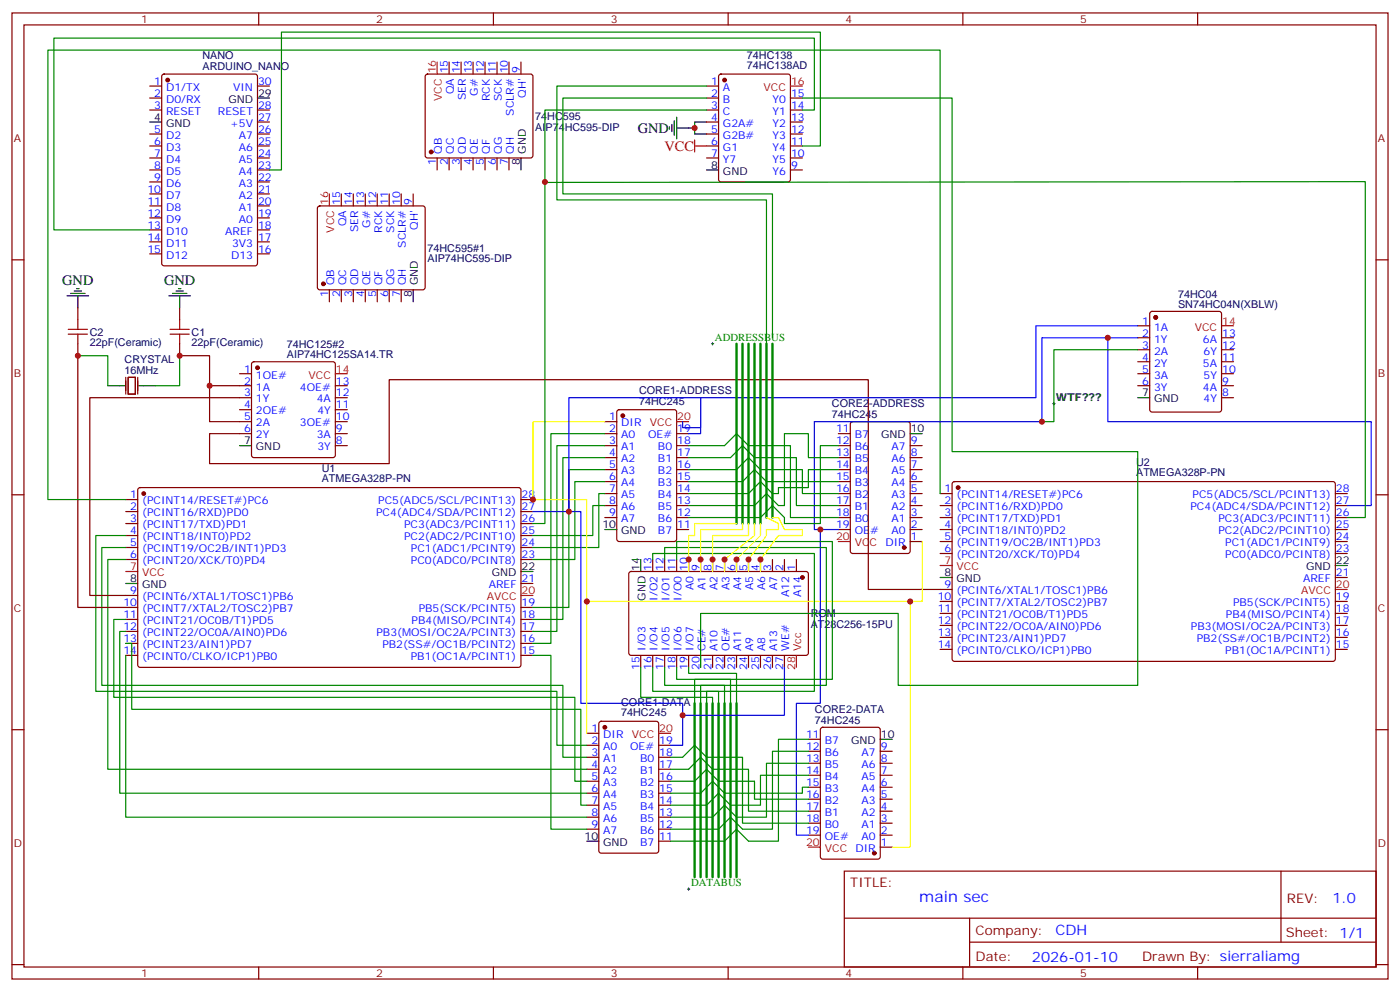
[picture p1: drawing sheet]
<svg xmlns="http://www.w3.org/2000/svg" width="412mm" height="292mm" viewBox="0 0 412 292" stroke-linecap="round" stroke-linejoin="round" font-family="sans-serif">
<g fill="none" stroke="#870000" stroke-width=".35">
<path d="M3.5 3.8h405.4v284.3h-405.4zM7.1 7.3h398.2v277.3h-398.2zM76.2 3.8v3.5M132.3 18.3v3.5M135.8 18.3v3.5M139.3 18.3v3.5M142.9 18.3v3.5M145.3 3.8v3.5M146.4 18.3v3.5M149.9 18.3v3.5M153.5 18.3v3.5M214.5 3.8v3.5"/>
<path d="M283.6 3.8v3.5M352.8 3.8v3.5M44.1 25.3h3.5M44.1 28.9h3.5M44.1 32.4h3.5M44.1 39.4h3.5M47.9 22l.4-.2h26.8l.7 .4v55.3l-.4 .7h-27.1l-.6-.4-.1-55.3zM75.8 25.3h3.6M75.8 32.4h3.6M75.8 35.9h3.6M75.8 39.4h3.6M125.5 22l.4-.2h30.4l.5 .2 .2 .5v23.3l-.2 .5-.5 .2h-30.4l-.5-.2-.2-.5v-23.3z"/>
<path d="M208.1 25.3h3.6M208.1 28.9h3.6M208.1 32.4h3.6M208.1 35.9h3.6M208.1 39.4h3.6M211.9 22l.5-.2h19.7l.7 .4v30.6l-.4 .7-20 .1-.7-.5v-30.6zM232.8 28.9h3.6M232.8 32.4h3.6M232.8 35.9h3.6M232.8 39.4h3.6M44.1 43h3.5M44.1 46.5h3.5"/>
<path d="M44.1 50h3.5M44.1 53.6h3.5M44.1 57.1h3.5M75.8 43h3.6M75.8 46.5h3.6M75.8 50h3.6M75.8 53.6h3.6M75.8 57.1h3.6M100.5 57.1v3.5M104.1 57.1v3.5M107.6 57.1v3.5M111.1 57.1v3.5"/>
<path d="M114.7 57.1v3.5M118.2 57.1v3.5M121.7 57.1v3.5M128.8 46.5v3.5M132.3 46.5v3.5M135.8 46.5v3.5M139.3 46.5v3.5M142.9 46.5v3.5M146.4 46.5v3.5M149.9 46.5v3.5M208.1 43h3.6M208.1 46.5h3.6"/>
<path d="M232.8 43h3.6M232.8 46.5h3.6M232.8 50h3.6M3.5 76.5h3.6M44.1 60.6h3.5M44.1 64.1h3.5M44.1 67.7h3.5M44.1 71.2h3.5M44.1 74.7h3.5M75.8 60.6h3.6M75.8 64.1h3.6M75.8 67.7h3.6"/>
<path d="M75.8 71.2h3.6M75.8 74.7h3.6M93.7 60.8l.5-.2h30.3l.5 .2 .2 .5v23.3l-.2 .5-.5 .2h-30.3l-.5-.2-.2-.5v-23.3zM405.3 76.5h3.6M22.9 90.6v3.5M52.9 90.6v3.5M97 85.3v3.5M100.5 85.3v3.5M104.1 85.3v3.5M107.6 85.3v3.5M111.1 85.3v3.5M114.7 85.3v3.5"/>
<path d="M118.2 85.3v3.5M335.1 99.4h3.6M335.1 95.9h3.6M338.9 91.9l.5-.2h19.7l.5 .2 .2 .5v28.2l-.2 .5-.5 .2h-19.7l-.5-.2-.2-.5v-28.2zM359.8 99.4h3.6M22.9 101.2v3.5M37 111.1v4.9M37.7 111.1h2.2v4.9h-2.2zM40.6 111.1v4.9M52.9 101.2v3.5M70.6 110h3.5M70.6 113.5h3.5"/>
<path d="M70.6 117.1h3.5M74.3 106.7l.5-.2h23.3l.5 .2 .2 .5v26.8l-.3 .5-.4 .2h-23.3l-.5-.2-.2-.5v-26.8zM98.8 113.5h3.5M98.8 117.1h3.5M335.1 102.9h3.6M335.1 106.5h3.6M335.1 110h3.6M335.1 113.5h3.6M359.8 102.9h3.6M359.8 106.5h3.6M359.8 110h3.6M359.8 113.5h3.6"/>
<path d="M359.8 117.1h3.6M70.6 124.1h3.5M70.6 127.6h3.5M70.6 120.6h3.5M98.8 124.1h3.5M98.8 127.6h3.5M98.8 131.2h3.5M98.8 120.6h3.5M178.2 124.1h3.5M178.2 127.6h3.5M178.2 131.2h3.5M178.2 134.7h3.5"/>
<path d="M178.2 138.2h3.5M181.9 120.8l.5-.2h16.2l.7 .4v37.7l-.4 .6-16.5 .1-.7-.5v-37.6zM199.3 127.6h3.5M199.3 131.2h3.5M199.3 134.7h3.5M199.3 138.2h3.5M246.9 127.6h3.6M246.9 131.2h3.6M246.9 134.7h3.6M246.9 138.2h3.6M250.7 124.3l.5-.2h16.2l.7 .4v37.7l-.5 .7h-16.4l-.7-.4v-37.7zM268.1 131.2h3.5"/>
<path d="M268.1 134.7h3.5M268.1 138.2h3.5M3.5 145.6h3.6M37 147h3.6M37 150.6h3.6M37 154.1h3.6M37 157.6h3.6M40.8 143.7l.5-.2 111.7 .1 .5 .6-.1 51.8-.6 .4h-111.8l-.4-.7v-51.5zM153.5 147h3.5M153.5 150.6h3.5M153.5 154.1h3.5M153.5 157.6h3.5"/>
<path d="M178.2 145.3h3.5M178.2 148.8h3.5M178.2 152.3h3.5M178.2 141.7h3.5M199.3 145.3h3.5M199.3 148.8h3.5M199.3 152.3h3.5M199.3 155.9h3.5M199.3 141.7h3.5M246.9 145.3h3.6M246.9 148.8h3.6M246.9 152.3h3.6"/>
<path d="M246.9 155.9h3.6M246.9 141.7h3.6M268.1 145.3h3.5M268.1 148.8h3.5M268.1 152.3h3.5M268.1 155.9h3.5M268.1 159.4h3.5M268.1 141.7h3.5M276.9 145.3h3.6M276.9 148.8h3.6M276.9 152.3h3.6M276.9 155.9h3.6"/>
<path d="M276.9 159.4h3.6M280.7 142l.5-.3 111.7 .1 .4 .7v51.7l-.7 .5-111.7-.1-.4-.6v-51.5zM393.3 145.3h3.6M393.3 148.8h3.6M393.3 152.3h3.6M393.3 155.9h3.6M393.3 159.4h3.6M405.3 145.6h3.6M37 161.1h3.6M37 164.7h3.6M37 178.8h3.6M37 175.3h3.6"/>
<path d="M153.5 161.1h3.5M153.5 164.7h3.5M153.5 171.7h3.5M153.5 178.8h3.5M185.4 168.4l.5-.2 51.8 .1 .4 .6v23.6l-.7 .4-51.8-.1-.4-.6v-23.3zM192.3 164.7v3.5M195.8 164.7v3.5M199.3 164.7v3.5M202.8 164.7v3.5M206.4 164.7v3.5M209.9 164.7v3.5M213.4 164.7v3.5"/>
<path d="M217 164.7v3.5M220.5 164.7v3.5M224 164.7v3.5M227.5 164.7v3.5M231.1 164.7v3.5M234.6 164.7v3.5M276.9 162.9h3.6M276.9 177h3.6M276.9 173.5h3.6M393.3 162.9h3.6M393.3 170h3.6M393.3 177h3.6"/>
<path d="M37 182.3h3.6M37 185.8h3.6M37 189.4h3.6M37 192.9h3.6M153.5 182.3h3.5M153.5 185.8h3.5M153.5 189.4h3.5M153.5 192.9h3.5M188.7 192.9v3.5M192.3 192.9v3.5M195.8 192.9v3.5M199.3 192.9v3.5"/>
<path d="M202.8 192.9v3.5M206.4 192.9v3.5M209.9 192.9v3.5M213.4 192.9v3.5M217 192.9v3.5M220.5 192.9v3.5M224 192.9v3.5M227.5 192.9v3.5M231.1 192.9v3.5M276.9 180.6h3.6M276.9 184.1h3.6M276.9 187.6h3.6"/>
<path d="M276.9 191.1h3.6M393.3 180.6h3.6M393.3 184.1h3.6M393.3 187.6h3.6M393.3 191.1h3.6M3.5 214.8h3.6M172.9 215.8h3.5M172.9 219.4h3.5M176.6 212.5l.5-.2h16.2l.7 .4v37.7l-.4 .7h-16.5l-.7-.5v-37.6zM194 219.4h3.6M238.1 217.6h3.6M241.9 214.3l.5-.2h16.2l.6 .4 .1 37.7-.5 .6-16.4 .1-.7-.5v-37.6z"/>
<path d="M405.3 214.8h3.6M172.9 222.9h3.5M172.9 226.4h3.5M172.9 229.9h3.5M172.9 233.5h3.5M172.9 237h3.5M194 222.9h3.6M194 226.4h3.6M194 229.9h3.6M194 233.5h3.6M194 237h3.6M238.1 238.8h3.6"/>
<path d="M238.1 235.2h3.6M238.1 231.7h3.6M238.1 228.2h3.6M238.1 224.6h3.6M238.1 221.1h3.6M259.3 238.8h3.5M259.3 235.2h3.5M259.3 231.7h3.5M259.3 228.2h3.5M259.3 224.6h3.5M259.3 221.1h3.5M172.9 240.5h3.5"/>
<path d="M172.9 244.1h3.5M194 240.5h3.6M194 244.1h3.6M194 247.6h3.6M238.1 245.8h3.6M238.1 242.3h3.6M248.7 256.4h156.6v28.2h-156.6zM259.3 249.3h3.5M259.3 245.8h3.5M259.3 242.3h3.5M377.3 256.4v20.9M248.7 270.2h156.5"/>
<path d="M285.6 277.3h119.6M285.6 270.2v14.2M3.5 283.9h3.6M76.2 284.6v3.5M145.3 284.6v3.5M214.5 284.6v3.5M283.6 284.6v3.5M352.8 284.6v3.5M405.3 283.9h3.6"/>
</g>
<g fill="none" stroke="#000" stroke-width=".35">
<path d="M44.1 35.9h3.5M75.8 28.9h3.6M197.2 37.3v.7M197.9 36.6v2.1M198.6 35.6v4.2M199.3 34.5v6.4M204.6 37.7v1.7h3.5M208.1 35.9h-3.5v1.8h-5.3M153.5 46.5v3.5M208.1 50h3.6M19.8 87.1h6.3M20.8 86.4h4.2"/>
<path d="M21.9 85.7h2.1M22.6 84.9h.7M22.9 87.1v3.5M49.7 87.1h6.4M50.8 86.4h4.2M51.9 85.7h2.1M52.6 84.9h.7M52.9 87.1v3.5M121.7 85.3v3.5M31.7 113.5h5M40.9 113.5h5M335.1 117.1h3.6"/>
<path d="M70.6 131.2h3.5M268.1 127.6h3.5M178.2 155.9h3.5M37 171.7h3.6M153.5 168.2h3.5M188.7 164.7v3.5M276.9 170h3.6M393.3 166.4h3.6M259.3 217.6h3.5M172.9 247.6h3.5"/>
</g>
<g fill="none" stroke="#f00" stroke-width=".35">
<path d="M128.8 18.3v3.5M232.8 25.3h3.6M97 57.1v3.5M204.6 43h3.5M204.6 41.2v3.5M359.8 95.9h3.6M98.8 110h3.5M199.3 124.1h3.5M246.9 159.4h3.6M37 168.2h3.6M153.5 175.3h3.5M276.9 166.4h3.6"/>
<path d="M393.3 173.5h3.6M234.6 192.9v3.5M194 215.8h3.6M238.1 249.3h3.6"/>
</g>
<g fill="#870000" stroke="#870000" stroke-width=".35">
<circle cx="42.3" cy="145.3" r=".53"/>
<circle cx="282.2" cy="143.5" r=".53"/>
<circle cx="178.2" cy="214.1" r=".53"/>
<circle cx="183.4" cy="122.3" r=".53"/>
<circle cx="257.5" cy="251.1" r=".53"/>
<circle cx="266.3" cy="161.1" r=".53"/>
<circle cx="340.4" cy="93.4" r=".53"/>
<circle cx="213.4" cy="23.6" r=".53"/>
<circle cx="236.4" cy="170" r=".53"/>
<circle cx="49.4" cy="23.6" r=".53"/>
<circle cx="75.8" cy="108.2" r=".53"/>
<circle cx="127" cy="44.7" r=".53"/>
<circle cx="95.2" cy="83.5" r=".53"/>
</g>
<g fill="none" stroke="#008700" stroke-width=".35">
<path d="M208.1 32.4h-47.6v121.7h-3.5M208.1 25.3h-44.1v33.5h61.8v42.4M208.1 28.9h-42.3v28.2h61.7v42.3M236.4 28.9h44.1v104h54.6v68.8h-70.5v-21.1h-58.2v15.8M236.4 32.4h3.5v-21.2h-224v56.5h28.2M160.5 53.6v.1l241.7-.2v98.8h-5.3M236.4 43h5.3v-33.5h-158.8v40.5h-3.5M22.9 104.7h8.8v8.8M52.9 104.7v8.8h-7M335.1 102.9h-24.7v21.2h-3.5M178.2 127.6h-15.9v61.8h-5.3M178.2 131.2h-14.2v54.6h-7"/>
<path d="M178.2 134.7h-12.4v47.6h-8.8M178.2 138.2h-10.6v40.6h-10.6M202.8 131.2h10.6l3.6-3.6 3.5 3.6h12.3v21.1h14.1M202.8 134.7h12.4l3.5-3.5 3.5 3.5h12.4v14.1h12.3M202.8 138.2h14.2l3.5-3.5 3.5 3.5h12.4v7.1h10.5M246.9 138.2h-8.8v5.3h-8.8v1.8h-1.8l-3.5-3.6-3.5 3.6h-17.7M246.9 134.7h-8.8v-7.1h-7v21.2h-1.8l-3.5-3.5-3.6 3.5h-19.4M246.9 131.2h-5.2v22.9h-10.6v-1.8l-3.6-3.5-3.5 3.5h-21.2M37 157.6h-8.8v45.9h135.8v15.9h8.9M178.2 141.7h-8.9v23h-12.3M178.2 145.3h-1.8v15.8h-19.4M178.2 148.8h-3.6v8.8h-17.6"/>
<path d="M202.8 141.7h15.9l3.5-3.5 3.6 3.5h21.1M276.9 145.3v-130.6h-262.8v132.3h22.9M37 161.1h-7v40.6h135.8v21.2h7.1M37 164.7h-5.3v61.7h141.2M192.3 164.7v-1.8h47.6v40.6h-31.8v5.3M195.8 164.7v-3.6h47.6v40.6h-37v5.3M199.3 164.7v-5.3h45.9v40.6h-40.6v7M37 182.3h-3.5v22.9h135.8v24.7h3.6M37 185.8h-1.7v47.7h137.6M37 189.4h1.8v19.4h132.3v28.2h1.8M37 192.9v47.6h135.9M157 192.9h5.3v51.2h10.6"/>
<path d="M188.7 196.4v8.8h21.2v3.6M192.3 196.4v7.1h19.4v5.3M195.8 196.4v5.3h17.6v5.3M199.3 196.4v3.6h15.9v8.8M202.8 196.4v1.8h14.2v8.8M238.1 217.6h-8.8v30h-8.8l-3.5-3.5-3.6 3.5h-15.8M197.6 222.9h3.5l3.5-3.5 3.5 3.5h10.6v19.4h19.4M197.6 226.4h5.2l3.6-3.5 3.5 3.5h10.6v12.4h17.6M197.6 229.9h7l3.5-3.5 3.6 3.5h10.5v5.3h15.9M238.1 228.2h-14.1v8.8h-8.8l-3.5-3.5-3.6 3.5h-10.5M238.1 231.7h-1.7v1.8h-23l-3.5-3.6-3.5 3.6h-8.8M238.1 224.6h-12.3v15.9h-8.8l-3.6-3.5-3.5 3.5h-12.3"/>
<path d="M238.1 221.1h-10.6v23h-8.8l-3.5-3.6-3.5 3.6h-14.1"/>
</g>
<path d="M22.9 104.7v74.1h14.1M52.9 104.7h8.8v8.8h8.9M61.7 113.5v10.6h8.9M70.6 117.1h-44.1v58.2h10.5M70.6 127.6h-8.9v8.9h53v-24.7h141.1v61.7h21.1" fill="none" stroke="#600" stroke-width=".35"/>
<path d="M20.1 98.4h5.7M20.1 96.9h5.7M22.9 94.1v2.8M22.9 98.4v2.8M50.1 98.4h5.6M50.1 96.9h5.6M52.9 94.1v2.8M52.9 98.4v2.8" fill="none" stroke="#a10000" stroke-width=".35"/>
<path d="M326.3 99.4v24.7h77.6v24.7h-7M335.1 95.9h-29.9v21.2h-98.8v8.8h-5.3v-1.8M335.1 99.4h-28.2v24.7h-67v31.8h7M202.8 127.6h3.6v-10.5h-38.8v33.5h-10.6M167.6 150.6h3.5v56.4h30v12.4h-3.5M241.7 155.9v51.1h-7.1v38.8h3.5M231.1 196.4v14.1h-30" fill="none" stroke="#00f" stroke-width=".35"/>
<path d="M178.2 124.1h-21.2v22.9h15.9v68.8M217 154.1h-12.4v3.5h-1.8v10.6M218.7 154.1v1.8h-12.3v12.3M220.5 154.1v3.5h-10.6v10.6M222.2 154.1v3.5l-8.8 7.1v3.5M224 154.1v3.5l-7 7.1v3.5M225.8 152.3l3.5 1.8v1.8h-3.5v1.7l-5.3 7.1v3.5M227.5 152.3h1.8l1.8 3.6h5.3v1.7h-7.1l-5.3 7.1v3.5M271.6 159.4v17.6h-98.7M268.1 177v72.3h-5.3" fill="none" stroke="#ff0" stroke-width=".35"/>
<g fill="none" stroke="#008700" stroke-width=".71">
<path d="M217 101.2v52.9M218.7 101.2v52.9M220.5 101.2v52.9M222.2 101.2v52.9M224 101.2v52.9M225.8 101.2v51.1M227.5 101.2v51.1M204.6 207v51.2M206.4 207v51.2M208.1 207v51.2M209.9 207v51.2M211.7 207v51.2"/>
<path d="M213.4 207v51.2M215.2 207v51.2M217 207v51.2"/>
</g>
<path d="M209.5 101.2h.8M209.9 100.8v.7M310.1 118.8h.7M310.4 118.5v.7M202.5 261.7h.7M202.8 261.3v.7" fill="none" stroke="#000" stroke-width=".29"/>
<g fill="#c00">
<circle cx="61.7" cy="113.5" r=".88"/>
<circle cx="22.9" cy="104.7" r=".88"/>
<circle cx="52.9" cy="104.7" r=".88"/>
<circle cx="167.6" cy="150.6" r=".88"/>
<circle cx="268.1" cy="177" r=".88"/>
<circle cx="172.9" cy="177" r=".88"/>
<circle cx="157" cy="147" r=".88"/>
<circle cx="160.5" cy="53.6" r=".88"/>
<circle cx="241.7" cy="155.9" r=".88"/>
<circle cx="201.1" cy="210.5" r=".88"/>
<circle cx="202.8" cy="164.7" r=".88"/>
<circle cx="206.4" cy="164.7" r=".88"/>
<circle cx="209.9" cy="164.7" r=".88"/>
<circle cx="220.5" cy="164.7" r=".88"/>
<circle cx="224" cy="164.7" r=".88"/>
<circle cx="213.4" cy="164.7" r=".88"/>
<circle cx="217" cy="164.7" r=".88"/>
<circle cx="326.3" cy="99.4" r=".88"/>
<circle cx="306.9" cy="124.1" r=".88"/>
<circle cx="204.6" cy="37.7" r=".88"/>
</g>
<text font-size="4.6" fill="#00f" x="270.8" y="265.4">main sec</text>
<g font-size="4.2">
<text x="187.9" y="39.1">GND</text>
<text x="18.3" y="83.9">GND</text>
<text x="48.3" y="83.9">GND</text>
</g>
<text font-size="4.2" fill="#f00" x="195.7" y="44.4">VCC</text>
<g font-size="4.2" fill="#00f">
<text x="392.5" y="265.7">1.0</text>
<text x="310.9" y="275.2">CDH</text>
<text x="304" y="283">2026-01-10</text>
</g>
<g font-size="3.9" fill="#800">
<text x="250.5" y="261">TITLE:</text>
<text x="379.1" y="265.7">REV:</text>
<text x="287.4" y="275.2">Company:</text>
<text x="378.7" y="275.8">Sheet: 1/1</text>
<text x="287.4" y="282.9">Date:</text>
<text x="336.4" y="282.9">Drawn By: sierraliamg</text>
</g>
<g font-size="3.2" fill="#800">
<text x="41.6" y="6.8">1</text>
<text x="110.8" y="6.8">2</text>
<text x="179.9" y="6.8">3</text>
<text x="249.1" y="6.8">4</text>
<text x="318.2" y="6.8">5</text>
<text x="4.1" y="41.9">A</text>
<text x="405.9" y="41.9">A</text>
<text x="4.1" y="111.1">B</text>
<text x="405.9" y="111.1">B</text>
<text x="4.1" y="180.2">C</text>
<text x="405.9" y="180.2">C</text>
<text x="4.1" y="249.3">D</text>
<text x="405.9" y="249.3">D</text>
<text x="41.6" y="287.6">1</text>
<text x="110.8" y="287.6">2</text>
<text x="179.9" y="287.6">3</text>
<text x="249.1" y="287.6">4</text>
<text x="318.2" y="287.6">5</text>
</g>
<g font-size="3.2" fill="#000080">
<text x="59.6" y="17.4">NANO</text>
<text x="220" y="17.3">74HC138</text>
<text x="59.6" y="20.6">ARDUINO_NANO</text>
<text x="220" y="20.3">74HC138AD</text>
<text x="157.7" y="35.3">74HC595</text>
<text x="157.7" y="38.4">AIP74HC595-DIP</text>
<text x="125.9" y="77.3">AIP74HC595-DIP</text>
<text x="125.9" y="74.1">74HC595#1</text>
<text x="347" y="87.6">74HC04</text>
<text x="347" y="90.6">SN74HC04N(XBLW)</text>
<text x="26.5" y="102">22pF(Ceramic)</text>
<text x="26.5" y="98.8">C2</text>
<text x="56.4" y="101.9">22pF(Ceramic)</text>
<text x="56.4" y="98.8">C1</text>
<text x="36.7" y="106.8">CRYSTAL</text>
<text x="84.5" y="105.3">AIP74HC125SA14.TR</text>
<text x="84.5" y="102.4">74HC125#2</text>
<text x="36.7" y="110">16MHz</text>
<text x="188.3" y="119.1">74HC245</text>
<text x="188.3" y="116.1">CORE1-ADDRESS</text>
<text x="245.1" y="119.8">CORE2-ADDRESS</text>
<text x="245.1" y="123">74HC245</text>
<text x="334.7" y="137.2">U2</text>
<text x="94.8" y="142">ATMEGA328P-PN</text>
<text x="94.8" y="139">U1</text>
<text x="334.7" y="140.2">ATMEGA328P-PN</text>
<text x="238.8" y="184.8">AT28C256-15PU</text>
<text x="238.8" y="181.6">ROM</text>
<text x="183" y="207.8">CORE1-DATA</text>
<text x="240.1" y="209.8">CORE2-DATA</text>
<text x="183" y="210.8">74HC245</text>
<text x="240.1" y="213">74HC245</text>
</g>
<g font-size="3.2" fill="#f00">
<text x="128.4" y="21.6" transform="rotate(-90 128.4 21.6)">16</text>
<text x="130.2" y="29.7" transform="rotate(-90 130.2 29.7)">VCC</text>
<text x="224.9" y="26.7">VCC</text>
<text x="233" y="25">16</text>
<text x="96.7" y="60.4" transform="rotate(-90 96.7 60.4)">16</text>
<text x="98.4" y="68.5" transform="rotate(-90 98.4 68.5)">VCC</text>
<text x="360" y="95.5">14</text>
<text x="351.9" y="97.3">VCC</text>
<text x="90.9" y="111.4">VCC</text>
<text x="99" y="109.6">14</text>
<text x="191.4" y="125.5">VCC</text>
<text x="199.5" y="123.8">20</text>
<text x="246.3" y="159">20</text>
<text x="251.8" y="160.8">VCC</text>
<text x="38.4" y="167.9">7</text>
<text x="278.3" y="166.1">7</text>
<text x="281.8" y="167.9">VCC</text>
<text x="41.9" y="169.6">VCC</text>
<text x="393.5" y="173.1">20</text>
<text x="143.4" y="176.7">AVCC</text>
<text x="153.6" y="174.9">20</text>
<text x="383.3" y="174.9">AVCC</text>
<text x="236" y="191.6" transform="rotate(-90 236 191.6)">Vcc</text>
<text x="234.2" y="197.1" transform="rotate(-90 234.2 197.1)">28</text>
<text x="194.2" y="215.5">20</text>
<text x="186.1" y="217.2">VCC</text>
<text x="237.4" y="249">20</text>
<text x="243" y="250.8">VCC</text>
</g>
<g font-size="3.2" fill="#00f">
<text x="131.9" y="21.6" transform="rotate(-90 131.9 21.6)">15</text>
<text x="135.5" y="21.6" transform="rotate(-90 135.5 21.6)">14</text>
<text x="139" y="21.6" transform="rotate(-90 139 21.6)">13</text>
<text x="142.5" y="21.6" transform="rotate(-90 142.5 21.6)">12</text>
<text x="146" y="21.6" transform="rotate(-90 146 21.6)">11</text>
<text x="149.6" y="21.6" transform="rotate(-90 149.6 21.6)">10</text>
<text x="153.1" y="21.6" transform="rotate(-90 153.1 21.6)">9</text>
<text x="45.4" y="25">1</text>
<text x="45.4" y="28.5">2</text>
<text x="48.9" y="26.7">D1/TX</text>
<text x="68.7" y="26.7">VIN</text>
<text x="76" y="25">30</text>
<text x="133.7" y="27.8" transform="rotate(-90 133.7 27.8)">QA</text>
<text x="137.2" y="29.5" transform="rotate(-90 137.2 29.5)">SER</text>
<text x="140.8" y="28.2" transform="rotate(-90 140.8 28.2)">G#</text>
<text x="144.3" y="29.7" transform="rotate(-90 144.3 29.7)">RCK</text>
<text x="147.8" y="29.7" transform="rotate(-90 147.8 29.7)">SCK</text>
<text x="154.9" y="28.8" transform="rotate(-90 154.9 28.8)">QH'</text>
<text x="209.5" y="25">1</text>
<text x="209.5" y="28.5">2</text>
<text x="213" y="26.7">A</text>
<text x="233" y="28.5">15</text>
<text x="45.4" y="32">3</text>
<text x="48.9" y="30.3">D0/RX</text>
<text x="48.9" y="33.8">RESET</text>
<text x="64.2" y="33.8">RESET</text>
<text x="76" y="35.6">27</text>
<text x="76" y="32">28</text>
<text x="151.3" y="34.1" transform="rotate(-90 151.3 34.1)">SCLR#</text>
<text x="209.5" y="32">3</text>
<text x="209.5" y="35.6">4</text>
<text x="213" y="30.3">B</text>
<text x="213" y="33.8">C</text>
<text x="227.6" y="33.8">Y1</text>
<text x="227.6" y="30.3">Y0</text>
<text x="233" y="35.6">13</text>
<text x="233" y="32">14</text>
<text x="45.4" y="39.1">5</text>
<text x="48.9" y="40.9">D2</text>
<text x="67.8" y="37.3">+5V</text>
<text x="70.4" y="40.9">A7</text>
<text x="76" y="39.1">26</text>
<text x="209.5" y="39.1">5</text>
<text x="213" y="37.3">G2A#</text>
<text x="213" y="40.9">G2B#</text>
<text x="227.6" y="40.9">Y3</text>
<text x="227.6" y="37.3">Y2</text>
<text x="233" y="39.1">12</text>
<text x="45.4" y="42.6">6</text>
<text x="45.4" y="46.1">7</text>
<text x="48.9" y="44.4">D3</text>
<text x="48.9" y="47.9">D4</text>
<text x="70.4" y="47.9">A5</text>
<text x="70.4" y="44.4">A6</text>
<text x="76" y="46.1">24</text>
<text x="76" y="42.6">25</text>
<text x="130.2" y="45.2" transform="rotate(-90 130.2 45.2)">QB</text>
<text x="133.7" y="45.2" transform="rotate(-90 133.7 45.2)">QC</text>
<text x="137.2" y="45.2" transform="rotate(-90 137.2 45.2)">QD</text>
<text x="140.8" y="45.2" transform="rotate(-90 140.8 45.2)">QE</text>
<text x="144.3" y="45.2" transform="rotate(-90 144.3 45.2)">QF</text>
<text x="147.8" y="45.2" transform="rotate(-90 147.8 45.2)">QG</text>
<text x="151.3" y="45.2" transform="rotate(-90 151.3 45.2)">QH</text>
<text x="209.5" y="42.6">6</text>
<text x="209.5" y="46.1">7</text>
<text x="213" y="44.4">G1</text>
<text x="213" y="47.9">Y7</text>
<text x="227.6" y="47.9">Y5</text>
<text x="227.6" y="44.4">Y4</text>
<text x="233" y="46.1">10</text>
<text x="233" y="42.6">11</text>
<text x="45.4" y="49.7">8</text>
<text x="45.4" y="53.2">9</text>
<text x="48.9" y="51.4">D5</text>
<text x="70.4" y="51.4">A4</text>
<text x="76" y="53.2">22</text>
<text x="76" y="49.7">23</text>
<text x="128.4" y="48.7" transform="rotate(-90 128.4 48.7)">1</text>
<text x="131.9" y="48.7" transform="rotate(-90 131.9 48.7)">2</text>
<text x="135.5" y="48.7" transform="rotate(-90 135.5 48.7)">3</text>
<text x="139" y="48.7" transform="rotate(-90 139 48.7)">4</text>
<text x="142.5" y="48.7" transform="rotate(-90 142.5 48.7)">5</text>
<text x="146" y="48.7" transform="rotate(-90 146 48.7)">6</text>
<text x="149.6" y="48.7" transform="rotate(-90 149.6 48.7)">7</text>
<text x="227.6" y="51.4">Y6</text>
<text x="233" y="49.7">9</text>
<text x="43.4" y="56.7">10</text>
<text x="48.9" y="55">D6</text>
<text x="48.9" y="58.5">D7</text>
<text x="70.4" y="58.5">A2</text>
<text x="70.4" y="55">A3</text>
<text x="76" y="56.7">21</text>
<text x="43.4" y="60.3">11</text>
<text x="43.4" y="63.8">12</text>
<text x="48.9" y="62">D8</text>
<text x="48.9" y="65.5">D9</text>
<text x="70.4" y="65.5">A0</text>
<text x="70.4" y="62">A1</text>
<text x="76" y="63.8">19</text>
<text x="76" y="60.3">20</text>
<text x="100.2" y="60.4" transform="rotate(-90 100.2 60.4)">15</text>
<text x="103.7" y="60.4" transform="rotate(-90 103.7 60.4)">14</text>
<text x="107.2" y="60.4" transform="rotate(-90 107.2 60.4)">13</text>
<text x="110.8" y="60.4" transform="rotate(-90 110.8 60.4)">12</text>
<text x="114.3" y="60.4" transform="rotate(-90 114.3 60.4)">11</text>
<text x="117.8" y="60.4" transform="rotate(-90 117.8 60.4)">10</text>
<text x="121.4" y="60.4" transform="rotate(-90 121.4 60.4)">9</text>
<text x="43.4" y="67.3">13</text>
<text x="43.4" y="70.8">14</text>
<text x="48.9" y="69.1">D10</text>
<text x="66.3" y="69.1">AREF</text>
<text x="76" y="70.8">17</text>
<text x="76" y="67.3">18</text>
<text x="102" y="66.6" transform="rotate(-90 102 66.6)">QA</text>
<text x="105.5" y="68.3" transform="rotate(-90 105.5 68.3)">SER</text>
<text x="109" y="67" transform="rotate(-90 109 67)">G#</text>
<text x="112.5" y="68.5" transform="rotate(-90 112.5 68.5)">RCK</text>
<text x="116.1" y="68.5" transform="rotate(-90 116.1 68.5)">SCK</text>
<text x="123.1" y="67.6" transform="rotate(-90 123.1 67.6)">QH'</text>
<text x="43.4" y="74.4">15</text>
<text x="48.9" y="72.6">D11</text>
<text x="48.9" y="76.1">D12</text>
<text x="68.1" y="76.1">D13</text>
<text x="68.3" y="72.6">3V3</text>
<text x="76" y="74.4">16</text>
<text x="119.6" y="72.9" transform="rotate(-90 119.6 72.9)">SCLR#</text>
<text x="98.4" y="84" transform="rotate(-90 98.4 84)">QB</text>
<text x="102" y="84" transform="rotate(-90 102 84)">QC</text>
<text x="105.5" y="84" transform="rotate(-90 105.5 84)">QD</text>
<text x="109" y="84" transform="rotate(-90 109 84)">QE</text>
<text x="112.5" y="84" transform="rotate(-90 112.5 84)">QF</text>
<text x="116.1" y="84" transform="rotate(-90 116.1 84)">QG</text>
<text x="119.6" y="84" transform="rotate(-90 119.6 84)">QH</text>
<text x="96.7" y="87.5" transform="rotate(-90 96.7 87.5)">1</text>
<text x="100.2" y="87.5" transform="rotate(-90 100.2 87.5)">2</text>
<text x="103.7" y="87.5" transform="rotate(-90 103.7 87.5)">3</text>
<text x="107.2" y="87.5" transform="rotate(-90 107.2 87.5)">4</text>
<text x="110.8" y="87.5" transform="rotate(-90 110.8 87.5)">5</text>
<text x="114.3" y="87.5" transform="rotate(-90 114.3 87.5)">6</text>
<text x="117.8" y="87.5" transform="rotate(-90 117.8 87.5)">7</text>
<text x="336.5" y="95.5">1</text>
<text x="336.5" y="99.1">2</text>
<text x="340" y="100.8">1Y</text>
<text x="340" y="97.3">1A</text>
<text x="354.3" y="100.8">6A</text>
<text x="360" y="99.1">13</text>
<text x="336.5" y="106.1">4</text>
<text x="336.5" y="102.6">3</text>
<text x="340" y="107.9">2Y</text>
<text x="340" y="104.4">2A</text>
<text x="354.3" y="107.9">5A</text>
<text x="354.6" y="104.4">6Y</text>
<text x="360" y="102.6">12</text>
<text x="360" y="106.1">11</text>
<text x="71.9" y="109.6">1</text>
<text x="71.9" y="113.2">2</text>
<text x="75.4" y="111.4">1OE#</text>
<text x="99" y="113.2">13</text>
<text x="336.5" y="113.2">6</text>
<text x="336.5" y="109.6">5</text>
<text x="340" y="111.4">3A</text>
<text x="354.6" y="111.4">5Y</text>
<text x="360" y="109.6">10</text>
<text x="360" y="113.2">9</text>
<text x="71.9" y="116.7">3</text>
<text x="75.4" y="114.9">1A</text>
<text x="75.4" y="118.5">1Y</text>
<text x="88.4" y="114.9">4OE#</text>
<text x="93.3" y="118.5">4A</text>
<text x="99" y="116.7">12</text>
<text x="340" y="114.9">3Y</text>
<text x="354.3" y="114.9">4A</text>
<text x="354.6" y="118.5">4Y</text>
<text x="360" y="116.7">8</text>
<text x="71.9" y="120.2">4</text>
<text x="71.9" y="123.8">5</text>
<text x="75.4" y="122">2OE#</text>
<text x="75.4" y="125.5">2A</text>
<text x="88.4" y="125.5">3OE#</text>
<text x="93.5" y="122">4Y</text>
<text x="99" y="123.8">10</text>
<text x="99" y="120.2">11</text>
<text x="179.5" y="123.8">1</text>
<text x="183" y="125.5">DIR</text>
<text x="71.9" y="127.3">6</text>
<text x="75.4" y="129">2Y</text>
<text x="93.3" y="129">3A</text>
<text x="99" y="130.8">8</text>
<text x="99" y="127.3">9</text>
<text x="179.5" y="127.3">2</text>
<text x="179.5" y="130.8">3</text>
<text x="183" y="129">A0</text>
<text x="190.9" y="129">OE#</text>
<text x="199.5" y="130.8">18</text>
<text x="199.5" y="127.3">19</text>
<text x="246.3" y="127.3">11</text>
<text x="246.3" y="130.8">12</text>
<text x="251.8" y="129">B7</text>
<text x="268.3" y="130.8">9</text>
<text x="93.5" y="132.6">3Y</text>
<text x="179.5" y="134.3">4</text>
<text x="179.5" y="137.9">5</text>
<text x="183" y="132.6">A1</text>
<text x="183" y="136.1">A2</text>
<text x="193.8" y="136.1">B1</text>
<text x="193.8" y="132.6">B0</text>
<text x="199.5" y="137.9">16</text>
<text x="199.5" y="134.3">17</text>
<text x="246.3" y="134.3">13</text>
<text x="246.3" y="137.9">14</text>
<text x="251.8" y="132.6">B6</text>
<text x="251.8" y="136.1">B5</text>
<text x="262.6" y="136.1">A6</text>
<text x="262.6" y="132.6">A7</text>
<text x="268.3" y="137.9">7</text>
<text x="268.3" y="134.3">8</text>
<text x="179.5" y="141.4">6</text>
<text x="183" y="139.6">A3</text>
<text x="183" y="143.2">A4</text>
<text x="193.8" y="143.2">B3</text>
<text x="193.8" y="139.6">B2</text>
<text x="199.5" y="141.4">15</text>
<text x="246.3" y="141.4">15</text>
<text x="251.8" y="139.6">B4</text>
<text x="251.8" y="143.2">B3</text>
<text x="262.6" y="143.2">A4</text>
<text x="262.6" y="139.6">A5</text>
<text x="268.3" y="141.4">6</text>
<text x="38.4" y="146.7">1</text>
<text x="41.9" y="148.4">(PCINT14/RESET#)PC6</text>
<text x="111.4" y="148.4">PC5(ADC5/SCL/PCINT13)</text>
<text x="153.6" y="146.7">28</text>
<text x="179.5" y="144.9">7</text>
<text x="179.5" y="148.4">8</text>
<text x="183" y="146.7">A5</text>
<text x="193.8" y="146.7">B4</text>
<text x="199.5" y="148.4">13</text>
<text x="199.5" y="144.9">14</text>
<text x="246.3" y="144.9">16</text>
<text x="246.3" y="148.4">17</text>
<text x="251.8" y="146.7">B2</text>
<text x="262.6" y="146.7">A3</text>
<text x="268.3" y="148.4">4</text>
<text x="268.3" y="144.9">5</text>
<text x="278.3" y="148.4">2</text>
<text x="278.3" y="144.9">1</text>
<text x="281.8" y="146.7">(PCINT14/RESET#)PC6</text>
<text x="351.3" y="146.7">PC5(ADC5/SCL/PCINT13)</text>
<text x="393.5" y="144.9">28</text>
<text x="393.5" y="148.4">27</text>
<text x="38.4" y="153.7">3</text>
<text x="38.4" y="150.2">2</text>
<text x="41.9" y="155.5">(PCINT17/TXD)PD1</text>
<text x="41.9" y="152">(PCINT16/RXD)PD0</text>
<text x="110.8" y="152">PC4(ADC4/SDA/PCINT12)</text>
<text x="119" y="155.5">PC3(ADC3/PCINT11)</text>
<text x="153.6" y="150.2">27</text>
<text x="153.6" y="153.7">26</text>
<text x="179.5" y="152">9</text>
<text x="183" y="150.2">A6</text>
<text x="183" y="153.7">A7</text>
<text x="193.8" y="153.7">B6</text>
<text x="193.8" y="150.2">B5</text>
<text x="199.5" y="155.5">11</text>
<text x="199.5" y="152">12</text>
<text x="246.3" y="152">18</text>
<text x="246.3" y="155.5">19</text>
<text x="251.8" y="150.2">B1</text>
<text x="251.8" y="153.7">B0</text>
<text x="262.6" y="153.7">A1</text>
<text x="262.6" y="150.2">A2</text>
<text x="268.3" y="155.5">2</text>
<text x="268.3" y="152">3</text>
<text x="278.3" y="155.5">4</text>
<text x="278.3" y="152">3</text>
<text x="281.8" y="153.7">(PCINT17/TXD)PD1</text>
<text x="281.8" y="150.2">(PCINT16/RXD)PD0</text>
<text x="350.7" y="150.2">PC4(ADC4/SDA/PCINT12)</text>
<text x="358.9" y="153.7">PC3(ADC3/PCINT11)</text>
<text x="393.5" y="152">26</text>
<text x="393.5" y="155.5">25</text>
<text x="38.4" y="160.8">5</text>
<text x="38.4" y="157.3">4</text>
<text x="41.9" y="159">(PCINT18/INT0)PD2</text>
<text x="119" y="159">PC2(ADC2/PCINT10)</text>
<text x="153.6" y="157.3">25</text>
<text x="153.6" y="160.8">24</text>
<text x="193.8" y="157.3">B7</text>
<text x="251.8" y="157.3">OE#</text>
<text x="260.8" y="160.8">DIR</text>
<text x="262.6" y="157.3">A0</text>
<text x="268.3" y="159">1</text>
<text x="278.3" y="159">5</text>
<text x="281.8" y="160.8">(PCINT19/OC2B/INT1)PD3</text>
<text x="281.8" y="157.3">(PCINT18/INT0)PD2</text>
<text x="358.9" y="157.3">PC2(ADC2/PCINT10)</text>
<text x="360.9" y="160.8">PC1(ADC1/PCINT9)</text>
<text x="393.5" y="159">24</text>
<text x="38.4" y="164.3">6</text>
<text x="41.9" y="166.1">(PCINT20/XCK/T0)PD4</text>
<text x="41.9" y="162.6">(PCINT19/OC2B/INT1)PD3</text>
<text x="121" y="162.6">PC1(ADC1/PCINT9)</text>
<text x="121" y="166.1">PC0(ADC0/PCINT8)</text>
<text x="153.6" y="164.3">23</text>
<text x="278.3" y="162.6">6</text>
<text x="281.8" y="164.3">(PCINT20/XCK/T0)PD4</text>
<text x="360.9" y="164.3">PC0(ADC0/PCINT8)</text>
<text x="393.5" y="162.6">23</text>
<text x="143.9" y="173.1">AREF</text>
<text x="153.6" y="171.4">21</text>
<text x="191.9" y="168" transform="rotate(-90 191.9 168)">13</text>
<text x="195.4" y="168" transform="rotate(-90 195.4 168)">12</text>
<text x="199" y="168" transform="rotate(-90 199 168)">11</text>
<text x="202.5" y="168" transform="rotate(-90 202.5 168)">10</text>
<text x="204.3" y="173.7" transform="rotate(-90 204.3 173.7)">A0</text>
<text x="206" y="168" transform="rotate(-90 206 168)">9</text>
<text x="207.8" y="173.7" transform="rotate(-90 207.8 173.7)">A1</text>
<text x="209.5" y="168" transform="rotate(-90 209.5 168)">8</text>
<text x="211.3" y="173.7" transform="rotate(-90 211.3 173.7)">A2</text>
<text x="213.1" y="168" transform="rotate(-90 213.1 168)">7</text>
<text x="214.8" y="173.7" transform="rotate(-90 214.8 173.7)">A3</text>
<text x="216.6" y="168" transform="rotate(-90 216.6 168)">6</text>
<text x="218.4" y="173.7" transform="rotate(-90 218.4 173.7)">A4</text>
<text x="220.1" y="168" transform="rotate(-90 220.1 168)">5</text>
<text x="221.9" y="173.7" transform="rotate(-90 221.9 173.7)">A5</text>
<text x="223.7" y="168" transform="rotate(-90 223.7 168)">4</text>
<text x="225.4" y="173.7" transform="rotate(-90 225.4 173.7)">A6</text>
<text x="227.2" y="168" transform="rotate(-90 227.2 168)">3</text>
<text x="229" y="173.7" transform="rotate(-90 229 173.7)">A7</text>
<text x="230.7" y="168" transform="rotate(-90 230.7 168)">2</text>
<text x="234.2" y="168" transform="rotate(-90 234.2 168)">1</text>
<text x="278.3" y="173.1">9</text>
<text x="383.8" y="171.4">AREF</text>
<text x="393.5" y="169.6">21</text>
<text x="36.4" y="178.4">10</text>
<text x="38.4" y="174.9">9</text>
<text x="41.9" y="176.7">(PCINT6/XTAL1/TOSC1)PB6</text>
<text x="153.6" y="178.4">19</text>
<text x="193.7" y="176.8" transform="rotate(-90 193.7 176.8)">I/O2</text>
<text x="197.2" y="176.8" transform="rotate(-90 197.2 176.8)">I/O1</text>
<text x="200.7" y="176.8" transform="rotate(-90 200.7 176.8)">I/O0</text>
<text x="232.5" y="175.7" transform="rotate(-90 232.5 175.7)">A12</text>
<text x="236" y="175.7" transform="rotate(-90 236 175.7)">A14</text>
<text x="276.2" y="176.7">10</text>
<text x="281.8" y="178.4">(PCINT7/XTAL2/TOSC2)PB7</text>
<text x="281.8" y="174.9">(PCINT6/XTAL1/TOSC1)PB6</text>
<text x="363.2" y="178.4">PB5(SCK/PCINT5)</text>
<text x="393.5" y="176.7">19</text>
<text x="36.4" y="185.5">12</text>
<text x="36.4" y="182">11</text>
<text x="41.9" y="183.7">(PCINT21/OC0B/T1)PD5</text>
<text x="41.9" y="180.2">(PCINT7/XTAL2/TOSC2)PB7</text>
<text x="121.2" y="183.7">PB4(MISO/PCINT4)</text>
<text x="123.3" y="180.2">PB5(SCK/PCINT5)</text>
<text x="153.6" y="182">18</text>
<text x="153.6" y="185.5">17</text>
<text x="276.2" y="183.7">12</text>
<text x="276.2" y="180.2">11</text>
<text x="281.8" y="185.5">(PCINT22/OC0A/AIN0)PD6</text>
<text x="281.8" y="182">(PCINT21/OC0B/T1)PD5</text>
<text x="350.8" y="185.5">PB3(MOSI/OC2A/PCINT3)</text>
<text x="361.1" y="182">PB4(MISO/PCINT4)</text>
<text x="393.5" y="180.2">18</text>
<text x="393.5" y="183.7">17</text>
<text x="36.4" y="189">13</text>
<text x="41.9" y="190.8">(PCINT23/AIN1)PD7</text>
<text x="41.9" y="187.3">(PCINT22/OC0A/AIN0)PD6</text>
<text x="110.9" y="187.3">PB3(MOSI/OC2A/PCINT3)</text>
<text x="112.6" y="190.8">PB2(SS#/OC1B/PCINT2)</text>
<text x="153.6" y="189">16</text>
<text x="190.1" y="191.6" transform="rotate(-90 190.1 191.6)">I/O3</text>
<text x="193.7" y="191.6" transform="rotate(-90 193.7 191.6)">I/O4</text>
<text x="197.2" y="191.6" transform="rotate(-90 197.2 191.6)">I/O5</text>
<text x="200.7" y="191.6" transform="rotate(-90 200.7 191.6)">I/O6</text>
<text x="204.3" y="191.6" transform="rotate(-90 204.3 191.6)">I/O7</text>
<text x="207.8" y="191.6" transform="rotate(-90 207.8 191.6)">CE#</text>
<text x="211.3" y="191.6" transform="rotate(-90 211.3 191.6)">A10</text>
<text x="214.8" y="191.6" transform="rotate(-90 214.8 191.6)">OE#</text>
<text x="218.4" y="191.6" transform="rotate(-90 218.4 191.6)">A11</text>
<text x="221.9" y="191.6" transform="rotate(-90 221.9 191.6)">A9</text>
<text x="225.4" y="191.6" transform="rotate(-90 225.4 191.6)">A8</text>
<text x="229" y="191.6" transform="rotate(-90 229 191.6)">A13</text>
<text x="232.5" y="191.6" transform="rotate(-90 232.5 191.6)">WE#</text>
<text x="276.2" y="190.8">14</text>
<text x="276.2" y="187.3">13</text>
<text x="281.8" y="189">(PCINT23/AIN1)PD7</text>
<text x="352.5" y="189">PB2(SS#/OC1B/PCINT2)</text>
<text x="393.5" y="187.3">16</text>
<text x="393.5" y="190.8">15</text>
<text x="36.4" y="192.5">14</text>
<text x="41.9" y="194.3">(PCINT0/CLKO/ICP1)PB0</text>
<text x="121" y="194.3">PB1(OC1A/PCINT1)</text>
<text x="153.6" y="192.5">15</text>
<text x="188.4" y="197.1" transform="rotate(-90 188.4 197.1)">15</text>
<text x="191.9" y="197.1" transform="rotate(-90 191.9 197.1)">16</text>
<text x="195.4" y="197.1" transform="rotate(-90 195.4 197.1)">17</text>
<text x="199" y="197.1" transform="rotate(-90 199 197.1)">18</text>
<text x="202.5" y="197.1" transform="rotate(-90 202.5 197.1)">19</text>
<text x="206" y="197.1" transform="rotate(-90 206 197.1)">20</text>
<text x="209.5" y="197.1" transform="rotate(-90 209.5 197.1)">21</text>
<text x="213.1" y="197.1" transform="rotate(-90 213.1 197.1)">22</text>
<text x="216.6" y="197.1" transform="rotate(-90 216.6 197.1)">23</text>
<text x="220.1" y="197.1" transform="rotate(-90 220.1 197.1)">24</text>
<text x="223.7" y="197.1" transform="rotate(-90 223.7 197.1)">25</text>
<text x="227.2" y="197.1" transform="rotate(-90 227.2 197.1)">26</text>
<text x="230.7" y="197.1" transform="rotate(-90 230.7 197.1)">27</text>
<text x="281.8" y="192.5">(PCINT0/CLKO/ICP1)PB0</text>
<text x="360.9" y="192.5">PB1(OC1A/PCINT1)</text>
<text x="174.2" y="215.5">1</text>
<text x="174.2" y="219">2</text>
<text x="177.7" y="217.2">DIR</text>
<text x="177.7" y="220.8">A0</text>
<text x="185.6" y="220.8">OE#</text>
<text x="194.2" y="219">19</text>
<text x="237.4" y="217.2">11</text>
<text x="237.4" y="220.8">12</text>
<text x="243" y="219">B7</text>
<text x="259.5" y="220.8">9</text>
<text x="174.2" y="222.5">3</text>
<text x="174.2" y="226.1">4</text>
<text x="177.7" y="224.3">A1</text>
<text x="177.7" y="227.8">A2</text>
<text x="188.5" y="227.8">B1</text>
<text x="188.5" y="224.3">B0</text>
<text x="194.2" y="226.1">17</text>
<text x="194.2" y="222.5">18</text>
<text x="237.4" y="224.3">13</text>
<text x="237.4" y="227.8">14</text>
<text x="243" y="222.5">B6</text>
<text x="243" y="226.1">B5</text>
<text x="253.8" y="226.1">A6</text>
<text x="253.8" y="222.5">A7</text>
<text x="259.5" y="227.8">7</text>
<text x="259.5" y="224.3">8</text>
<text x="174.2" y="229.6">5</text>
<text x="174.2" y="233.1">6</text>
<text x="177.7" y="231.4">A3</text>
<text x="188.5" y="231.4">B2</text>
<text x="194.2" y="233.1">15</text>
<text x="194.2" y="229.6">16</text>
<text x="237.4" y="231.4">15</text>
<text x="243" y="229.6">B4</text>
<text x="243" y="233.1">B3</text>
<text x="253.8" y="233.1">A4</text>
<text x="253.8" y="229.6">A5</text>
<text x="259.5" y="231.4">6</text>
<text x="174.2" y="236.6">7</text>
<text x="177.7" y="234.9">A4</text>
<text x="177.7" y="238.4">A5</text>
<text x="188.5" y="238.4">B4</text>
<text x="188.5" y="234.9">B3</text>
<text x="194.2" y="236.6">14</text>
<text x="237.4" y="234.9">16</text>
<text x="237.4" y="238.4">17</text>
<text x="243" y="236.6">B2</text>
<text x="253.8" y="236.6">A3</text>
<text x="259.5" y="238.4">4</text>
<text x="259.5" y="234.9">5</text>
<text x="174.2" y="240.2">8</text>
<text x="174.2" y="243.7">9</text>
<text x="177.7" y="241.9">A6</text>
<text x="177.7" y="245.5">A7</text>
<text x="188.5" y="245.5">B6</text>
<text x="188.5" y="241.9">B5</text>
<text x="194.2" y="243.7">12</text>
<text x="194.2" y="240.2">13</text>
<text x="237.4" y="241.9">18</text>
<text x="237.4" y="245.5">19</text>
<text x="243" y="240.2">B1</text>
<text x="243" y="243.7">B0</text>
<text x="253.8" y="243.7">A1</text>
<text x="253.8" y="240.2">A2</text>
<text x="259.5" y="245.5">2</text>
<text x="259.5" y="241.9">3</text>
<text x="188.5" y="249">B7</text>
<text x="194.2" y="247.2">11</text>
<text x="243" y="247.2">OE#</text>
<text x="252" y="250.8">DIR</text>
<text x="253.8" y="247.2">A0</text>
<text x="259.5" y="249">1</text>
</g>
<g font-size="3.2">
<text x="76" y="28.5">29</text>
<text x="45.4" y="35.6">4</text>
<text x="67.3" y="30.3">GND</text>
<text x="48.9" y="37.3">GND</text>
<text x="154.9" y="45.2" transform="rotate(-90 154.9 45.2)">GND</text>
<text x="153.1" y="48.7" transform="rotate(-90 153.1 48.7)">8</text>
<text x="209.5" y="49.7">8</text>
<text x="213" y="51.4">GND</text>
<text x="123.1" y="84" transform="rotate(-90 123.1 84)">GND</text>
<text x="121.4" y="87.5" transform="rotate(-90 121.4 87.5)">8</text>
<text x="311.1" y="117.9">WTF???</text>
<text x="336.5" y="116.7">7</text>
<text x="340" y="118.5">GND</text>
<text x="71.9" y="130.8">7</text>
<text x="259.5" y="129">GND</text>
<text x="268.3" y="127.3">10</text>
<text x="75.4" y="132.6">GND</text>
<text x="177.5" y="155.5">10</text>
<text x="183" y="157.3">GND</text>
<text x="153.6" y="167.9">22</text>
<text x="384.8" y="167.9">GND</text>
<text x="393.5" y="166.1">22</text>
<text x="38.4" y="171.4">8</text>
<text x="41.9" y="173.1">GND</text>
<text x="144.9" y="169.6">GND</text>
<text x="188.4" y="168" transform="rotate(-90 188.4 168)">14</text>
<text x="278.3" y="169.6">8</text>
<text x="281.8" y="171.4">GND</text>
<text x="190.1" y="176.8" transform="rotate(-90 190.1 176.8)">GND</text>
<text x="250.7" y="219">GND</text>
<text x="259.5" y="217.2">10</text>
<text x="172.2" y="247.2">10</text>
<text x="177.7" y="249">GND</text>
</g>
<g font-size="3.2" fill="#080">
<text x="210.6" y="100.3">ADDRESSBUS</text>
<text x="203.6" y="260.8">DATABUS</text>
</g>
</svg>
